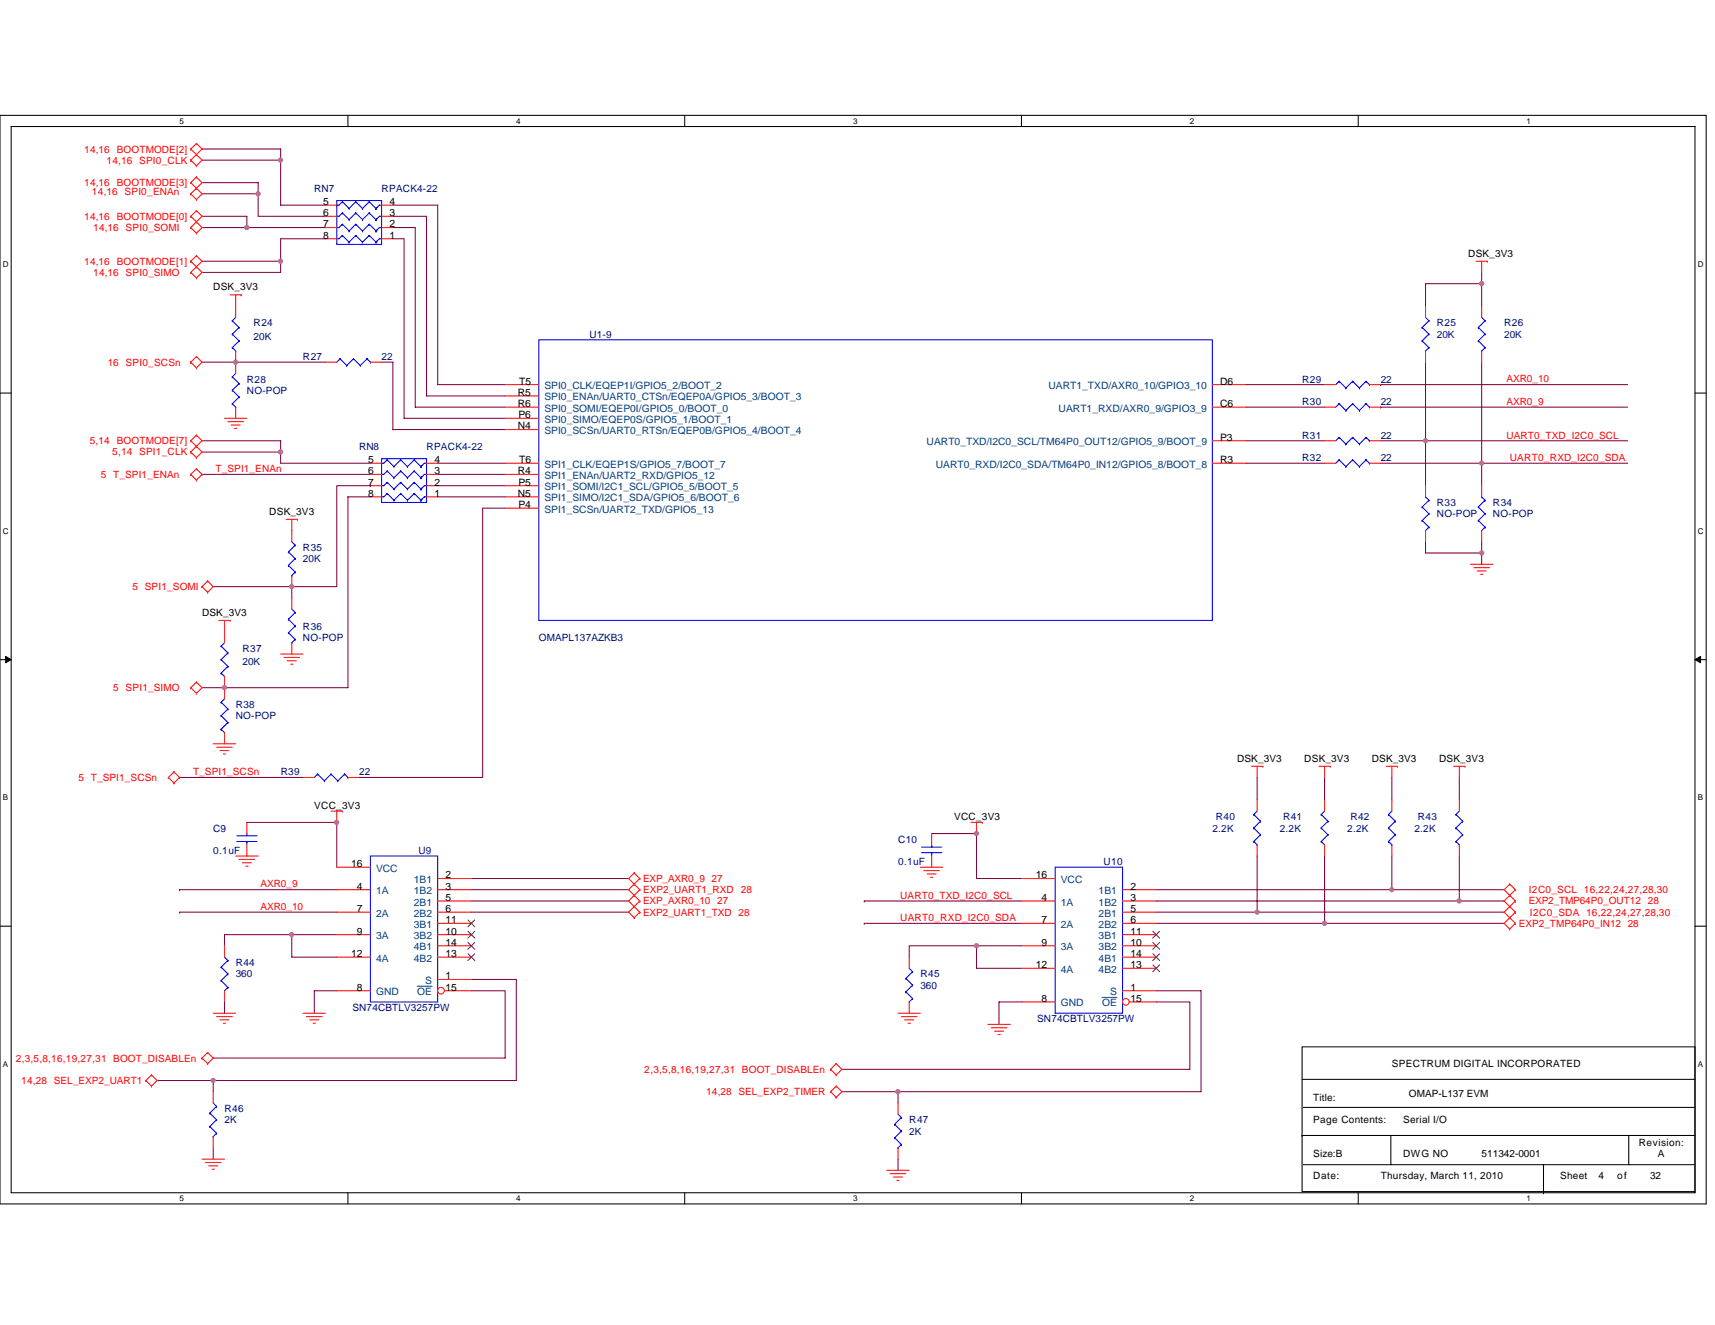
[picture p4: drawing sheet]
<svg xmlns="http://www.w3.org/2000/svg" width="279mm" height="216mm" viewBox="0 0 279 216" stroke-linecap="round" stroke-linejoin="round" font-family="sans-serif">
<path d="M0 18.8h278v177.4h-278zM1.8 20.6h274.3v173.8h-274.3z" fill="none" stroke="#000" stroke-width=".17"/>
<g fill="#fff">
<path d="M29.3 19h.7v1.4h-.7z"/>
<path d="M29.3 194.5h.7v1.5h-.7z"/>
</g>
<path d="M56.7 18.8v1.8M56.7 194.4v1.8" fill="none" stroke="#000" stroke-width=".17"/>
<g fill="#fff">
<path d="M84.1 19h.7v1.4h-.7z"/>
<path d="M84.1 194.5h.7v1.5h-.7z"/>
</g>
<path d="M111.5 18.8v1.8M111.5 194.4v1.8" fill="none" stroke="#000" stroke-width=".17"/>
<g fill="#fff">
<path d="M139 19h.7v1.4h-.7z"/>
<path d="M139 194.5h.7v1.5h-.7z"/>
</g>
<path d="M166.4 18.8v1.8M166.4 194.4v1.8" fill="none" stroke="#000" stroke-width=".17"/>
<g fill="#fff">
<path d="M193.8 19h.8v1.4h-.8z"/>
<path d="M193.8 194.5h.8v1.5h-.8z"/>
</g>
<path d="M221.3 18.8v1.8M221.3 194.4v1.8" fill="none" stroke="#000" stroke-width=".17"/>
<g fill="#fff">
<path d="M248.7 19h.7v1.4h-.7z"/>
<path d="M248.7 194.5h.7v1.5h-.7z"/>
<path d="M.5 42.3h.9v1.5h-.9z"/>
<path d="M276.6 42.3h1v1.5h-1z"/>
<path d="M.5 85.8h.9v1.4h-.9z"/>
<path d="M276.6 85.8h1v1.4h-1z"/>
</g>
<path d="M0 64.1h1.8M276.1 64.1h1.9" fill="none" stroke="#000" stroke-width=".17"/>
<g fill="#fff">
<path d="M.5 129.2h.8v1.5h-.8z"/>
<path d="M276.6 129.2h.9v1.5h-.9z"/>
</g>
<path d="M0 107.5h1.8M276.1 107.5h1.9" fill="none" stroke="#000" stroke-width=".17"/>
<path d="M.9 107l.9 .5-.9 .5zM276.1 107.5l1-.5v1z" fill="#000" stroke="#000" stroke-width=".16"/>
<g fill="#fff">
<path d="M.5 172.6h.8v1.5h-.8z"/>
<path d="M276.6 172.6h.9v1.5h-.9z"/>
</g>
<path d="M0 150.9h1.8M276.1 150.9h1.9M212.1 170.6h64v23.6h-64zM212.1 175.9h64M212.1 185h.1M212.1 185h64M212.3 189.8h63.8M212.3 180.4h63.8M226.6 185v4.8M251.5 194.4h.1M251.5 189.8v4.6M265.3 185v4.8" fill="none" stroke="#000" stroke-width=".17"/>
<g fill="none" stroke="#800040" stroke-width=".17">
<path d="M32.9 26.1h12.8M32.9 24.3h12.8v1.8M32.9 29.8h9.2v1.8M32.9 35.2h7.3v1.9h-7.3M32.9 31.6h9.2M40.2 37.1h12.8M42.1 31.6v3.6h10.9M45.7 26.1v7.3h7.3M53 38.9h-7.3v3.7M64 38.9h1.8v29.3h16.5M64 37.1h3.6v29.2h14.7M64 35.2h5.5v29.3h12.8"/>
<path d="M64 33.4h7.3v29.3h11M32.9 59h20.1M32.9 42.6h12.8M45.7 42.6v1.8h-12.8M62.2 59h1.8v11h18.3M232.2 59v12.8M241.4 59v16.5M241.4 46.2h-9.2v3.7M241.4 44.4v1.8M241.4 46.2v3.7M32.9 77.3h.1M32.9 71.8h12.8v1.9"/>
<path d="M32.9 73.7h12.8M32.9 77.3h27.4M45.7 73.7v1.8h14.6M60.3 79.1h-5.4v16.5h-7.4M60.3 79.1h.1M71.3 75.5h11M71.3 79.1h11M71.3 77.3h11M203 62.7h12.8M203 66.3h12.8M203 71.8h12.8M203 75.5h12.8"/>
<path d="M224.9 62.7h.1M224.9 66.3h.1M224.9 71.8h7.3M224.9 75.5h16.5M224.9 62.7h40.3M224.9 66.3h40.3M232.2 71.8h.1M232.2 71.8v7.3M232.2 71.8h33M241.4 75.5h.1M241.4 75.5v3.6M241.4 75.5h23.8"/>
<path d="M34.7 95.6h12.8v1.8M60.3 81h-3.6v31.1h-23.8M71.3 81h11M82.3 82.8h-3.7v43.9h-20.1M232.2 88.3v1.8h9.2M241.4 90.1v1.8M241.4 88.3v1.8M29.3 126.7h.1M29.3 126.7h20.1M40.2 134h14.7v7.3M151.8 135.8h7.3v7.4h7.3M204.8 139.5v9.1h40.2"/>
<path d="M204.8 126.7v3.6M215.8 126.7v3.6M215.8 139.5v11M226.8 126.7v3.6M226.8 139.5v5.5M237.7 126.7v3.6M237.7 139.5v7.3M29.3 145h.1M29.3 148.6h.1M29.3 145h25.6M29.3 148.6h25.6M47.5 152.3v3.7h7.4"/>
<path d="M47.5 152.3h7.4M47.5 152.3h-10.9v1.8M76.8 143.2h25.6M76.8 146.8h25.6M76.8 145h25.6M76.8 148.6h25.6M76.8 159.6h7.3v16.5h-49.4M140.8 146.8h.1M140.8 150.5h.1M140.8 146.8h25.6M140.8 150.5h25.6M159.1 154.1h-11v1.9"/>
<path d="M159.1 154.1v3.7h7.3M159.1 154.1h7.3M188.4 148.6h16.4M188.4 145h38.4M188.4 146.8h49.3M188.4 150.5h27.4M215.8 150.5h29.2M226.8 145h18.2M237.7 146.8h7.3M25.6 176.1h9.1v1.8M36.6 163.3v1.8M54.9 161.4h-3.7v3.7"/>
<path d="M76.8 161.4h5.5v11h-47.6M137.2 177.9h9.1M146.3 177.9v1.8M166.4 163.3h-3.6v3.6M188.4 161.4h7.3v16.5h-49.4M188.4 163.3h5.4v10.9h-56.6M34.7 187v1.9M146.3 188.9v1.8"/>
</g>
<g fill="none" stroke="#f00" stroke-width=".17">
<path d="M31.1 26.1h.1M31.1 35.2h.1M31.1 24.3h.1M31.1 29.8h.1M31.1 37.1h.1M31.1 31.6h.1M31.1 26.1l.9 .9M31.1 35.2l.9 1M31.1 24.3l.9 .9M31.1 29.8l.9 .9M31.1 37.1l.9 .9M31.1 31.6l.9 .9"/>
<path d="M32 25.2h.1M32 27h.1M32 34.3h.1M32 36.2h.1M32 23.4h.1M32 28.9h.1M32 30.7h.1M32 38h.1M32 32.5h.1M32 25.2l.9 .9-.9 .9M32 25.2l-.9 .9M32 34.3l.9 .9-1.8 1.9"/>
<path d="M32 34.3l-.9 .9M32 23.4l.9 .9-.9 .9M32 23.4l-.9 .9M32 28.9l.9 .9-.9 .9M32 28.9l-.9 .9M32 36.2l.9 .9-.9 .9M32 30.7l.9 .9-.9 .9M32 30.7l-.9 .9M31.1 44.4h.1M31.1 42.6h.1M31.1 59h.1M31.1 44.4l.9 .9"/>
<path d="M31.1 42.6l.9 .9M31.1 59l.9 .9M32 43.5h.1M32 45.3h.1M32 41.7h.1M32 58.1h.1M32 59.9h.1M32 43.5l.9 .9-.9 .9M32 43.5l-.9 .9M32 41.7l.9 .9-.9 .9M32 41.7l-.9 .9M32 58.1l.9 .9-.9 .9"/>
<path d="M32 58.1l-.9 .9M37.5 48h1.8M38.4 48v1.9M38.4 59v1.9M39.3 48h.1M240.5 42.6h1.8M241.4 42.6v1.8M241.4 49.9v1.8M241.4 57.2v1.8M242.3 42.6h.1M31.1 73.7h.1M31.1 71.8h.1"/>
<path d="M31.1 77.3h.1M31.1 73.7l.9 .9M31.1 71.8l.9 .9M31.1 77.3l.9 .9M32 72.7h.1M32 74.6h.1M32 70.9h.1M32 76.4h.1M32 78.2h.1M32 72.7l.9 1-.9 .9M32 70.9l.9 .9-1.8 1.9M32 70.9l-.9 .9"/>
<path d="M32 76.4l.9 .9-.9 .9M32 76.4l-.9 .9M36.6 68.2h3.6M37.1 68.7h2.6M37.7 69.3h1.4M38.2 69.8h.4M38.4 66.3v1.9M32.9 95.6h.1M32.9 95.6l.9 .9M33.8 94.7h.1M33.8 96.5h.1M33.8 94.7l.9 .9-.9 .9"/>
<path d="M33.8 94.7l-.9 .9M46.6 84.6h1.9M47.5 84.6v1.8M48.5 84.6h.1M239.6 91.9h3.6M240.1 92.5h2.6M240.7 93h1.4M241.2 93.6h.4M31.1 112.1h.1M31.1 112.1l.9 .9M32 111.1h.1M32 113h.1"/>
<path d="M32 111.1l.9 1-.9 .9M32 111.1l-.9 1M35.6 101.1h1.9M36.6 101.1v1.8M37.5 101.1h.1M45.7 106.6h3.7M46.3 107.1h2.5M46.8 107.7h1.5M47.3 108.2h.4M27.4 126.7h.1M27.4 126.7l.9 .9M28.3 125.8h.1"/>
<path d="M28.3 127.6h.1M28.3 125.8l1 .9-1 .9M28.3 125.8l-.9 .9M34.7 121.2h3.7M35.3 121.8h2.5M35.8 122.3h1.5M36.4 122.9h.3M38.4 139.5h3.7M53.9 132.2h1.9M54.9 132.2v1.8M55.8 132.2h.1M158.2 134h1.8"/>
<path d="M159.1 134v1.8M160 134h.1M203.9 124.9h1.8M204.8 124.9v1.8M205.7 124.9h.1M214.9 124.9h1.8M215.8 124.9v1.8M216.7 124.9h.1M225.8 124.9h1.9M226.8 124.9v1.8M227.7 124.9h.1M236.8 124.9h1.9"/>
<path d="M237.7 124.9v1.8M238.7 124.9h.1M38.9 140h2.6M39.5 140.6h1.5M40 141.1h.4M54.9 145h5.4M54.9 148.6h5.4M54.9 152.3h5.4M54.9 156h5.4M71.3 154.1h5.5M71.3 150.5h5.5M71.3 156h5.5"/>
<path d="M71.3 159.6h5.5M71.3 143.2h5.5M103.3 145.9h.1M103.3 147.7h.1M103.3 142.2h.1M103.3 144.1h.1M103.3 149.5h.1M103.3 145.9l-.9 .9 1.8 1.8M103.3 145.9l.9 .9M103.3 142.2l-.9 1 1.8 1.8M103.3 142.2l.9 1M104.2 146.8h.1"/>
<path d="M104.2 143.2h.1M104.2 148.6h.1M104.2 145h.1M104.2 146.8l-1.8 1.8 .9 .9M104.2 143.2l-1.8 1.8 .9 .9M104.2 148.6l-.9 .9M104.2 145l-.9 .9M149.9 141.3h3.7M150.5 141.9h2.6M151 142.4h1.5M151.6 143h.4M246 144.1h.1"/>
<path d="M246 145.9h.1M246 147.7h.1M246 149.5h.1M246 151.4h.1M246 144.1l-1 .9 1.9 1.8M246 144.1l.9 .9M246 147.7l-1 .9 1 .9M246 147.7l.9 .9M246 145.9l-1 .9 1 .9M246 149.5l-1 1 1 .9M246 149.5l.9 1M246.9 145h.1"/>
<path d="M246.9 148.6h.1M246.9 146.8h.1M246.9 150.5h.1M246.9 145l-.9 .9M246.9 148.6l-.9 .9M246.9 146.8l-.9 .9M246.9 150.5l-.9 .9M23.8 176.1h.1M23.8 176.1l.9 .9M24.7 175.2h.1M24.7 177h.1M24.7 175.2l.9 .9-.9 .9"/>
<path d="M24.7 175.2l-.9 .9M32.9 172.4h.1M32.9 172.4l.9 .9M33.8 171.5h.1M33.8 173.3h.1M33.8 171.5l.9 .9-.9 .9M33.8 171.5l-.9 .9M34.7 165.1h3.7M35.3 165.7h2.5M35.8 166.2h1.5M36.4 166.7h.3M49.4 165.1h3.6"/>
<path d="M49.9 165.7h2.6M50.5 166.2h1.4M51 166.7h.4M135.3 174.2h.1M135.3 177.9h.1M135.3 174.2l.9 1M135.3 177.9l.9 .9M136.2 173.3h.1M136.2 175.2h.1M136.2 177h.1M136.2 178.8h.1M136.2 173.3l1 .9-1 1"/>
<path d="M136.2 173.3l-.9 .9M136.2 177l1 .9-1 .9M136.2 177l-.9 .9M146.3 165.1h3.6M146.9 165.7h2.5M147.4 166.2h1.5M147.9 166.7h.4M160.9 166.9h3.7M161.5 167.5h2.5M162 168h1.5M162.6 168.6h.3M32.9 188.9h3.7"/>
<path d="M33.5 189.4h2.5M34 190h1.5M34.6 190.5h.3M144.5 190.7h3.6M145 191.2h2.6M145.6 191.8h1.4M146.1 192.3h.4"/>
</g>
<g fill="none" stroke="#00f" stroke-width=".17">
<path d="M240.8 53.4h.1M240.8 55.5h.1M240.8 53.4l1.1 1M240.8 55.5l1.1 1.1M241.4 57.2h.1M241.4 51.7l.5 .6M241.9 52.3h.1M241.9 54.4h.1M241.9 56.6h.1M241.9 52.3l-1.1 1.1M241.9 54.4l-1.1 1.1M241.9 56.6l-.5 .6"/>
<path d="M37.8 61.4h.1M37.8 63.6h.1M37.8 65.8h.1M37.8 61.4l1.1 1.1M37.8 63.6l1.1 1.1M37.8 65.8l.6 .5M38.4 66.3h.1M38.4 60.9l-.6 .5M38.9 62.5h.1M38.9 64.7h.1M38.9 62.5l-1.1 1.1M38.9 64.7l-1.1 1.1"/>
<path d="M60.3 139.5h11v23.8h-11z"/>
</g>
<path d="M76.2 153.6l1.2 1.1M76.2 149.9l1.2 1.1M76.2 155.4l1.2 1.1M77.3 153.6l-1.1 1.1M77.3 149.9l-1.1 1.1M77.3 155.4l-1.1 1.1" fill="none" stroke="#804000" stroke-width=".16"/>
<circle cx="71.8" cy="161.4" r=".54" fill="#fff" stroke="#f00" stroke-width=".17"/>
<g fill="none" stroke="#f00" stroke-width=".17">
<path d="M60.3 75.5h1.9M60.3 77.3h1.9M60.3 79.1h1.9M69.5 75.5h1.8M69.5 77.3h1.8M69.5 79.1h1.8M82.3 62.7h5.5M82.3 75.5h5.5M82.3 77.3h5.5M82.3 64.5h5.5M82.3 66.3h5.5M82.3 79.1h5.5"/>
<path d="M82.3 68.2h5.5M82.3 70h5.5M197.5 62.7h5.5M197.5 75.5h5.5M197.5 66.3h5.5M197.5 71.8h5.5M215.8 71.8h1.8M223.1 71.8h1.8M241.4 79.1v1.9M60.3 81h1.9M69.5 81h1.8M82.3 82.8h5.5"/>
<path d="M82.3 81h5.5M241.4 86.4v1.9M36.6 112.1v1.8M36.6 119.4v1.8M40.2 134v1.8M40.2 137.7v1.8M54.9 141.3h5.4M71.3 152.3h5.5M71.3 145h5.5M71.3 146.8h5.5M71.3 148.6h5.5M166.4 146.8h5.5"/>
<path d="M166.4 150.5h5.5M166.4 154.1h5.5M166.4 157.8h5.5M182.9 152.3h5.5M182.9 145h5.5M182.9 156h5.5M182.9 157.8h5.5M34.7 177.9v1.8M54.9 161.4h5.4M72.4 161.4h4.4M182.9 161.4h5.5M34.7 185.2v1.8"/>
</g>
<path d="M68 160.7h2.4" fill="none" stroke="#004080" stroke-width=".16"/>
<path d="M76.2 151.7l1.2 1.2M77.3 151.7l-1.1 1.2M187.8 155.4l1.1 1.1M187.8 151.7l1.1 1.2M187.8 157.2l1.1 1.1M188.9 155.4l-1.1 1.1M188.9 151.7l-1.1 1.2M188.9 157.2l-1.1 1.1" fill="none" stroke="#804000" stroke-width=".16"/>
<g fill="none" stroke="#00f" stroke-width=".17">
<path d="M87.8 55.4h109.7v45.7h-109.7zM62.2 74.7h7.3v7.2h-7.3zM62.2 75.5h.1M63.1 78.6h.1M63.1 78.6l-.6 .5h-.3M63.1 76.8h.1M63.1 76.8l-.6 .5h-.3M63.1 74.9h.1M63.1 74.9l-.6 .6h-.3M63.1 78.6l1.1 1.1M63.1 76.8l1.1 1.1M63.1 74.9l1.1 1.1"/>
<path d="M64.2 79.7h.1M64.2 77.9h.1M64.2 76h.1M65.3 78.6h.1M65.3 76.8h.1M65.3 74.9h.1M65.3 78.6l1.1 1.1M65.3 78.6l-1.1 1.1M65.3 76.8l1.1 1.1M65.3 76.8l-1.1 1.1M65.3 74.9l1.1 1.1M65.3 74.9l-1.1 1.1"/>
<path d="M66.4 79.7h.1M66.4 77.9h.1M66.4 76h.1M67.5 78.6h.1M67.5 76.8h.1M67.5 74.9h.1M67.5 78.6l1.1 1.1M67.5 78.6l-1.1 1.1M67.5 76.8l1.1 1.1M67.5 76.8l-1.1 1.1M67.5 74.9l1.1 1.1M67.5 74.9l-1.1 1.1"/>
<path d="M68.6 79.7h.1M68.6 77.9h.1M68.6 76h.1M68.7 79.5l-.1 .2M68.7 75.8l-.1 .2M69.5 79.1h-.4l-.5 .6M69.5 77.3h-.4l-.5 .6M69.5 75.5h-.4l-.5 .5M218.2 71.3h.1M218.2 71.3l-.6 .5M218.2 71.3l1.1 1.1M219.3 72.4h.1"/>
<path d="M220.4 71.3h.1M220.4 71.3l-1.1 1.1M220.4 71.3l1.1 1.1M221.5 72.4h.1M222.5 71.3h.1M222.5 71.3l-1 1.1M222.5 71.3l.6 .5M223.1 71.8h.1M63.1 80.4h.1M63.1 80.4l-.6 .6h-.3M63.1 80.4l1.1 1.1M64.2 81.5h.1"/>
<path d="M65.3 80.4h.1M65.3 80.4l1.1 1.1M65.3 80.4l-1.1 1.1M66.4 81.5h.1M67.5 80.4h.1M67.5 80.4l1.1 1.1M67.5 80.4l-1.1 1.1M68.6 81.5h.1M68.7 81.3l-.1 .2M69.5 81h-.4l-.5 .5M240.8 84.8h.1M240.8 82.6h.1"/>
<path d="M240.8 84.8l1.1 1.1M240.8 82.6l1.1 1.1M241.4 81h.1M241.4 81l.5 .5M241.9 85.9h.1M241.9 83.7h.1M241.9 81.5h.1M241.9 85.9l-.5 .5M241.9 83.7l-1.1 1.1M241.9 81.5l-1.1 1.1M36 114.4h.1M36 116.6h.1"/>
<path d="M36 118.8h.1M36 114.4l1.1 1.1M36 116.6l1.1 1.1M36 118.8l.6 .6M36.6 119.4h.1M36.6 113.9l-.6 .5M37.1 115.5h.1M37.1 117.7h.1M37.1 115.5l-1.1 1.1M37.1 117.7l-1.1 1.1M38.6 137.1h3.3M38.6 136.2h3.3"/>
<path d="M40.2 135.8v.4M40.2 137.1h.1M40.2 137.1v.6M171.9 141.3h11v23.8h-11zM34.7 179.7l.6 .6M34.2 181.4h.1M34.2 183.6h.1M34.2 181.4l1.1 1.1M34.2 183.6l1.1 1.1M34.7 185.2h.1M35.3 180.3h.1M35.3 182.5h.1"/>
<path d="M35.3 184.7h.1M35.3 180.3l-1.1 1.1M35.3 182.5l-1.1 1.1M35.3 184.7l-.6 .5"/>
</g>
<circle cx="183.4" cy="163.2" r=".54" fill="#fff" stroke="#f00" stroke-width=".17"/>
<g fill="none" stroke="#f00" stroke-width=".17">
<path d="M53 38.9h1.9M53 37.1h1.9M53 35.2h1.9M53 33.4h1.9M62.2 38.9h1.8M62.2 37.1h1.8M62.2 35.2h1.8M62.2 33.4h1.8M38.4 49.9v1.8M38.4 57.2v1.8M53 59h1.9M60.3 59h1.9"/>
<path d="M232.2 49.9v1.8M232.2 57.2v1.8M215.8 75.5h1.8M215.8 66.3h1.8M215.8 62.7h1.8M223.1 75.5h1.8M223.1 66.3h1.8M223.1 62.7h1.8M232.2 79.1v1.9M47.5 86.4v1.9M47.5 93.8v1.8M47.5 97.4v1.9"/>
<path d="M232.2 86.4v1.9M36.6 102.9v1.8M36.6 110.2v1.9M47.5 104.7v1.9M49.4 126.7h1.8M56.7 126.7h1.8M151.8 135.8v1.9M151.8 139.5v1.8M204.8 130.3v1.9M204.8 137.7v1.8M215.8 130.3v1.9M215.8 137.7v1.8"/>
<path d="M226.8 130.3v1.9M226.8 137.7v1.8M237.7 130.3v1.9M237.7 137.7v1.8M36.6 154.1v1.9M148.1 156v1.8M166.4 143.2h5.5M182.9 154.1h5.5M182.9 146.8h5.5M182.9 148.6h5.5M182.9 150.5h5.5M36.6 161.4v1.9"/>
<path d="M146.3 179.7v1.8M148.1 163.3v1.8M166.4 163.3h5.5M184 163.3h4.4M146.3 187v1.9"/>
</g>
<path d="M179.5 162.5h2.5" fill="none" stroke="#004080" stroke-width=".16"/>
<path d="M187.8 153.6l1.1 1.1M188.9 153.6l-1.1 1.1" fill="none" stroke="#804000" stroke-width=".16"/>
<g fill="none" stroke="#00f" stroke-width=".17">
<path d="M54.9 32.7h7.3v7.1h-7.3zM54.9 33.4h.1M55.8 38.4h.1M55.8 38.4l-.6 .5h-.3M55.8 36.5h.1M55.8 36.5l-.6 .6h-.3M55.8 34.7h.1M55.8 34.7l-.6 .5h-.3M55.8 32.9h.1M55.8 32.9l-.6 .5h-.3M55.8 38.4l1.1 1.1M55.8 36.5l1.1 1.1"/>
<path d="M55.8 34.7l1.1 1.1M55.8 32.9l1.1 1.1M56.9 39.5h.1M56.9 37.6h.1M56.9 35.8h.1M56.9 34h.1M58 38.4h.1M58 36.5h.1M58 34.7h.1M58 32.9h.1M58 38.4l1.1 1.1M58 38.4l-1.1 1.1"/>
<path d="M58 36.5l1.1 1.1M58 36.5l-1.1 1.1M58 34.7l1.1 1.1M58 34.7l-1.1 1.1M58 32.9l1.1 1.1M58 32.9l-1.1 1.1M59.1 39.5h.1M59.1 37.6h.1M59.1 35.8h.1M59.1 34h.1M60.2 38.4h.1M60.2 36.5h.1"/>
<path d="M60.2 34.7h.1M60.2 32.9h.1M60.2 38.4l1.1 1.1M60.2 38.4l-1.1 1.1M60.2 36.5l1.1 1.1M60.2 36.5l-1.1 1.1M60.2 34.7l1.1 1.1M60.2 34.7l-1.1 1.1M60.2 32.9l1.1 1.1M60.2 32.9l-1.1 1.1M61.3 39.5h.1M61.3 37.6h.1"/>
<path d="M61.3 35.8h.1M61.3 34h.1M62.2 38.9h-.4l-.5 .6M62.2 37.1h-.4l-.5 .5M62.2 35.2h-.4l-.5 .6M62.2 33.4h-.4l-.5 .6M37.8 52.3h.1M37.8 54.4h.1M37.8 56.6h.1M37.8 52.3l1.1 1.1M37.8 54.4l1.1 1.1M37.8 56.6l.6 .6"/>
<path d="M38.4 57.2h.1M38.4 51.7l-.6 .6M38.9 53.4h.1M38.9 55.5h.1M38.9 53.4l-1.1 1M38.9 55.5l-1.1 1.1M55.4 58.5h.1M55.4 58.5l-.5 .5M55.4 58.5l1.1 1.1M56.5 59.6h.1M57.6 58.5h.1M57.6 58.5l-1.1 1.1"/>
<path d="M57.6 58.5l1.1 1.1M58.7 59.6h.1M59.8 58.5h.1M59.8 58.5l-1.1 1.1M59.8 58.5l.5 .5M60.3 59h.1M231.7 53.4h.1M231.7 55.5h.1M231.7 53.4l1.1 1M231.7 55.5l1.1 1.1M232.2 57.2h.1M232.2 51.7l.6 .6"/>
<path d="M232.8 52.3h.1M232.8 54.4h.1M232.8 56.6h.1M232.8 52.3l-1.1 1.1M232.8 54.4l-1.1 1.1M232.8 56.6l-.6 .6M218.2 74.9h.1M218.2 65.8h.1M218.2 62.1h.1M218.2 74.9l-.6 .6M218.2 74.9l1.1 1.1M218.2 65.8l-.6 .5"/>
<path d="M218.2 65.8l1.1 1.1M218.2 62.1l-.6 .6M218.2 62.1l1.1 1.1M219.3 76h.1M219.3 66.9h.1M219.3 63.2h.1M220.4 74.9h.1M220.4 65.8h.1M220.4 62.1h.1M220.4 74.9l-1.1 1.1M220.4 74.9l1.1 1.1M220.4 65.8l-1.1 1.1"/>
<path d="M220.4 65.8l1.1 1.1M220.4 62.1l-1.1 1.1M220.4 62.1l1.1 1.1M221.5 76h.1M221.5 66.9h.1M221.5 63.2h.1M222.5 74.9h.1M222.5 65.8h.1M222.5 62.1h.1M222.5 74.9l-1 1.1M222.5 74.9l.6 .6M222.5 65.8l-1 1.1"/>
<path d="M222.5 65.8l.6 .5M222.5 62.1l-1 1.1M222.5 62.1l.6 .6M223.1 75.5h.1M223.1 66.3h.1M223.1 62.7h.1M47 89.9h.1M47 92.1h.1M47 89.9l1.1 1.1M47 92.1l1.1 1.1M47.5 93.8h.1M47.5 99.3l.6 .5"/>
<path d="M47.5 88.3l.6 .5M48.1 99.8h.1M48.1 88.8h.1M48.1 91h.1M48.1 93.2h.1M48.1 99.8l-1.1 1.1M48.1 93.2l-.6 .6M48.1 88.8l-1.1 1.1M48.1 91l-1.1 1.1M231.7 84.8h.1M231.7 82.6h.1M231.7 84.8l1.1 1.1"/>
<path d="M231.7 82.6l1.1 1.1M232.2 81h.1M232.2 81l.6 .5M232.8 85.9h.1M232.8 83.7h.1M232.8 81.5h.1M232.8 85.9l-.6 .5M232.8 83.7l-1.1 1.1M232.8 81.5l-1.1 1.1M36 105.3h.1M36 107.5h.1M36 109.7h.1"/>
<path d="M36 105.3l1.1 1.1M36 107.5l1.1 1.1M36 109.7l.6 .5M36.6 110.2h.1M36.6 104.7l-.6 .6M37.1 106.4h.1M37.1 108.6h.1M37.1 106.4l-1.1 1.1M37.1 108.6l-1.1 1.1M47 100.9h.1M47 103.1h.1M47 100.9l1.1 1.1"/>
<path d="M47 103.1l1.1 1.1M47.5 104.7h.1M48.1 102h.1M48.1 104.2h.1M48.1 102l-1.1 1.1M48.1 104.2l-.6 .5M51.8 126.1h.1M51.8 126.1l-.6 .6M51.8 126.1l1.1 1.1M52.9 127.2h.1M53.9 126.1h.1M53.9 126.1l-1 1.1"/>
<path d="M53.9 126.1l1.1 1.1M55 127.2h.1M56.1 126.1h.1M56.1 126.1l-1.1 1.1M56.1 126.1l.6 .6M56.7 126.7h.1M150.1 138.9h3.3M150.1 138h3.3M151.8 137.7v.3M151.8 138.9h.1M151.8 138.9v.6M204.3 132.7h.1"/>
<path d="M204.3 134.9h.1M204.3 137.1h.1M204.3 132.7l1.1 1.1M204.3 134.9l1.1 1.1M204.3 137.1l.5 .6M204.8 137.7h.1M204.8 132.2l-.5 .5M205.4 133.8h.1M205.4 136h.1M205.4 133.8l-1.1 1.1M205.4 136l-1.1 1.1M215.2 132.7h.1"/>
<path d="M215.2 134.9h.1M215.2 137.1h.1M215.2 132.7l1.1 1.1M215.2 134.9l1.1 1.1M215.2 137.1l.6 .6M215.8 137.7h.1M215.8 132.2l-.6 .5M216.3 133.8h.1M216.3 136h.1M216.3 133.8l-1.1 1.1M216.3 136l-1.1 1.1M226.2 132.7h.1"/>
<path d="M226.2 134.9h.1M226.2 137.1h.1M226.2 132.7l1.1 1.1M226.2 134.9l1.1 1.1M226.2 137.1l.6 .6M226.8 137.7h.1M226.8 132.2l-.6 .5M227.3 133.8h.1M227.3 136h.1M227.3 133.8l-1.1 1.1M227.3 136l-1.1 1.1M237.2 132.7h.1"/>
<path d="M237.2 134.9h.1M237.2 137.1h.1M237.2 132.7l1.1 1.1M237.2 134.9l1.1 1.1M237.2 137.1l.5 .6M237.7 137.7h.1M237.7 132.2l-.5 .5M238.3 133.8h.1M238.3 136h.1M238.3 133.8l-1.1 1.1M238.3 136l-1.1 1.1M36 157.6h.1"/>
<path d="M36 159.8h.1M36 157.6l1.1 1.1M36 159.8l1.1 1.1M36.6 156l.5 .5M37.1 156.5h.1M37.1 158.7h.1M37.1 156.5l-1.1 1.1M37.1 158.7l-1.1 1.1M147.6 159.4h.1M147.6 159.4l1.1 1.1M148.1 157.8l.6 .5M148.7 158.3h.1"/>
<path d="M148.7 158.3l-1.1 1.1M36.6 161.4h.1M37.1 160.9h.1M37.1 160.9l-.5 .5M147.6 161.6h.1M147.6 161.6l1.1 1.1M148.1 163.3h.1M148.7 160.5h.1M148.7 162.7h.1M148.7 160.5l-1.1 1.1M148.7 162.7l-.6 .6M145.8 183.2h.1"/>
<path d="M145.8 185.4h.1M145.8 183.2l1.1 1.1M145.8 185.4l1.1 1.1M146.3 187h.1M146.3 181.5l.6 .6M146.9 182.1h.1M146.9 184.3h.1M146.9 186.5h.1M146.9 182.1l-1.1 1.1M146.9 184.3l-1.1 1.1M146.9 186.5l-.6 .5"/>
</g>
<g fill="#f0f" stroke="#f0f" stroke-width=".17">
<circle cx="45.7" cy="26.1" r=".36"/>
<circle cx="42" cy="31.6" r=".36"/>
<circle cx="40.2" cy="37.1" r=".36"/>
<circle cx="38.4" cy="59" r=".36"/>
<circle cx="45.7" cy="42.6" r=".36"/>
<circle cx="36.6" cy="112" r=".36"/>
<circle cx="45.7" cy="73.6" r=".36"/>
<circle cx="241.4" cy="75.5" r=".36"/>
<circle cx="47.5" cy="152.3" r=".35"/>
<circle cx="54.8" cy="134" r=".36"/>
<circle cx="34.7" cy="176.1" r=".35"/>
<circle cx="232.2" cy="71.8" r=".36"/>
<circle cx="159.1" cy="135.8" r=".36"/>
<circle cx="159.1" cy="154.1" r=".36"/>
<circle cx="204.8" cy="148.6" r=".36"/>
<circle cx="226.7" cy="145" r=".35"/>
<circle cx="237.7" cy="146.8" r=".36"/>
<circle cx="215.8" cy="150.5" r=".36"/>
<circle cx="146.3" cy="177.9" r=".36"/>
<circle cx="241.4" cy="46.2" r=".36"/>
<circle cx="241.4" cy="90.1" r=".36"/>
<circle cx="47.5" cy="95.6" r=".36"/>
</g>
<g font-size="1.7">
<text x="52.7" y="33.4">5</text>
<text x="52.7" y="35.2">6</text>
<text x="63.4" y="35.2">3</text>
<text x="63.4" y="33.4">4</text>
<text x="52.7" y="37.1">7</text>
<text x="52.7" y="38.9">8</text>
<text x="63.4" y="38.9">1</text>
<text x="63.4" y="37.1">2</text>
<text x="84.4" y="64.5">R5</text>
<text x="84.6" y="62.7">T5</text>
<text x="198.8" y="62.7">D6</text>
<text x="84.4" y="66.3">R6</text>
<text x="84.4" y="70">N4</text>
<text x="84.5" y="68.1">P6</text>
<text x="198.8" y="71.8">P3</text>
<text x="198.8" y="66.3">C6</text>
<text x="60" y="75.5">5</text>
<text x="60" y="77.3">6</text>
<text x="70.8" y="77.3">3</text>
<text x="70.8" y="75.5">4</text>
<text x="84.4" y="77.3">R4</text>
<text x="84.6" y="75.5">T6</text>
<text x="198.8" y="75.5">R3</text>
<text x="60" y="79.1">7</text>
<text x="60" y="80.9">8</text>
<text x="70.8" y="80.9">1</text>
<text x="70.8" y="79.1">2</text>
<text x="84.4" y="80.9">N5</text>
<text x="84.5" y="82.8">P4</text>
<text x="84.5" y="79.1">P5</text>
<text x="57.2" y="141.3">16</text>
<text x="72.6" y="143.1">2</text>
<text x="168.8" y="143.1">16</text>
<text x="58.1" y="144.9">4</text>
<text x="58.1" y="148.6">7</text>
<text x="72.6" y="144.9">3</text>
<text x="72.6" y="146.8">5</text>
<text x="72.6" y="148.6">6</text>
<text x="169.7" y="146.8">4</text>
<text x="184.1" y="144.9">2</text>
<text x="184.1" y="146.8">3</text>
<text x="184.1" y="148.6">5</text>
<text x="57.2" y="155.9">12</text>
<text x="58.1" y="152.3">9</text>
<text x="72.6" y="154.1">14</text>
<text x="72.6" y="150.4">11</text>
<text x="72.6" y="155.9">13</text>
<text x="72.6" y="152.3">10</text>
<text x="169.7" y="150.4">7</text>
<text x="169.7" y="154.1">9</text>
<text x="184.1" y="155.9">14</text>
<text x="184.1" y="152.3">11</text>
<text x="184.1" y="154.1">10</text>
<text x="184.1" y="150.4">6</text>
<text x="58.1" y="161.4">8</text>
<text x="72.6" y="159.6">1</text>
<text x="72.6" y="161.4">15</text>
<text x="168.8" y="157.8">12</text>
<text x="184.1" y="157.8">13</text>
<text x="184.1" y="161.4">1</text>
<text x="169.7" y="163.2">8</text>
<text x="184.1" y="163.2">15</text>
</g>
<g font-size="1.7" fill="#004080">
<text x="88.7" y="63.4">SPI0_CLK/EQEP1I/GPIO5_2/BOOT_2</text>
<text x="88.7" y="65.3">SPI0_ENAn/UART0_CTSn/EQEP0A/GPIO5_3/BOOT_3</text>
<text x="170.8" y="63.4">UART1_TXD/AXR0_10/GPIO3_10</text>
<text x="88.7" y="67.1">SPI0_SOMI/EQEP0I/GPIO5_0/BOOT_0</text>
<text x="88.7" y="68.9">SPI0_SIMO/EQEP0S/GPIO5_1/BOOT_1</text>
<text x="88.7" y="70.7">SPI0_SCSn/UART0_RTSn/EQEP0B/GPIO5_4/BOOT_4</text>
<text x="172.5" y="67.1">UART1_RXD/AXR0_9/GPIO3_9</text>
<text x="88.7" y="76.2">SPI1_CLK/EQEP1S/GPIO5_7/BOOT_7</text>
<text x="151" y="72.6">UART0_TXD/I2C0_SCL/TM64P0_OUT12/GPIO5_9/BOOT_9</text>
<text x="152.4" y="76.2">UART0_RXD/I2C0_SDA/TM64P0_IN12/GPIO5_8/BOOT_8</text>
<text x="88.7" y="78">SPI1_ENAn/UART2_RXD/GPIO5_12</text>
<text x="88.7" y="83.5">SPI1_SCSn/UART2_TXD/GPIO5_13</text>
<text x="88.7" y="79.9">SPI1_SOMI/I2C1_SCL/GPIO5_5/BOOT_5</text>
<text x="88.7" y="81.7">SPI1_SIMO/I2C1_SDA/GPIO5_6/BOOT_6</text>
<text x="61.3" y="142">VCC</text>
<text x="67.4" y="143.9">1B1</text>
<text x="172.8" y="143.9">VCC</text>
<text x="61.3" y="145.7">1A</text>
<text x="61.3" y="149.4">2A</text>
<text x="67.4" y="145.7">1B2</text>
<text x="67.4" y="147.6">2B1</text>
<text x="67.4" y="149.4">2B2</text>
<text x="172.8" y="147.6">1A</text>
<text x="179" y="145.7">1B1</text>
<text x="179" y="147.6">1B2</text>
<text x="179" y="149.4">2B1</text>
<text x="61.3" y="153">3A</text>
<text x="67.4" y="154.9">4B1</text>
<text x="67.4" y="151.2">3B1</text>
<text x="67.4" y="153">3B2</text>
<text x="172.8" y="151.2">2A</text>
<text x="172.8" y="154.9">3A</text>
<text x="179" y="153">3B1</text>
<text x="179" y="154.9">3B2</text>
<text x="179" y="151.2">2B2</text>
<text x="61.3" y="156.7">4A</text>
<text x="67.4" y="156.7">4B2</text>
<text x="69.3" y="160.3">S</text>
<text x="172.8" y="158.5">4A</text>
<text x="179" y="156.7">4B1</text>
<text x="179" y="158.5">4B2</text>
<text x="61.3" y="162.2">GND</text>
<text x="68" y="162.2">OE</text>
<text x="172.8" y="164">GND</text>
<text x="179.5" y="164">OE</text>
<text x="180.8" y="162.2">S</text>
</g>
<g font-size="1.6" fill="#f00">
<text x="13.7" y="24.8">14,16 BOOTMODE[2]</text>
<text x="17.4" y="26.7">14,16 SPI0_CLK</text>
<text x="13.7" y="35.8">14,16 BOOTMODE[0]</text>
<text x="13.7" y="30.3">14,16 BOOTMODE[3]</text>
<text x="15" y="31.8">14,16 SPI0_ENAn</text>
<text x="15.2" y="37.6">14,16 SPI0_SOMI</text>
<text x="13.7" y="43.1">14,16 BOOTMODE[1]</text>
<text x="15.2" y="45">14,16 SPI0_SIMO</text>
<text x="17.5" y="59.6">16 SPI0_SCSn</text>
<text x="245.4" y="62.3">AXR0_10</text>
<text x="245.4" y="66">AXR0_9</text>
<text x="245.4" y="71.5">UART0_TXD_I2C0_SCL</text>
<text x="14.6" y="72.4">5,14 BOOTMODE[7]</text>
<text x="16.4" y="77.9">5 T_SPI1_ENAn</text>
<text x="18.3" y="74.2">5,14 SPI1_CLK</text>
<text x="35.1" y="76.9">T_SPI1_ENAn</text>
<text x="246" y="75.1">UART0_RXD_I2C0_SDA</text>
<text x="21.6" y="96.2">5 SPI1_SOMI</text>
<text x="18.5" y="112.6">5 SPI1_SIMO</text>
<text x="12.8" y="127.3">5 T_SPI1_SCSn</text>
<text x="31.5" y="126.3">T_SPI1_SCSn</text>
<text x="104.8" y="143.7">EXP_AXR0_9 27</text>
<text x="42.4" y="144.6">AXR0_9</text>
<text x="42.4" y="148.3">AXR0_10</text>
<text x="104.8" y="147.4">EXP_AXR0_10 27</text>
<text x="104.8" y="149.2">EXP2_UART1_TXD 28</text>
<text x="104.8" y="145.5">EXP2_UART1_RXD</text>
<text x="120.7" y="145.5">28</text>
<text x="146.7" y="146.5">UART0_TXD_I2C0_SCL</text>
<text x="249.1" y="145.5">I2C0_SCL 16,22,24,27,28,30</text>
<text x="249.1" y="147.4">EXP2_TMP64P0_OUT12 28</text>
<text x="249.3" y="149.2">I2C0_SDA 16,22,24,27,28,30</text>
<text x="146.7" y="150.1">UART0_RXD_I2C0_SDA</text>
<text x="247.4" y="151">EXP2_TMP64P0_IN12 28</text>
<text x="2.6" y="173">2,3,5,8,16,19,27,31 BOOT_DISABLEn</text>
<text x="3.5" y="176.6">14,28 SEL_EXP2_UART1</text>
<text x="105" y="174.8">2,3,5,8,16,19,27,31 BOOT_DISABLEn</text>
<text x="115" y="178.5">14,28 SEL_EXP2_TIMER</text>
</g>
<g font-size="1.6" fill="#000080">
<text x="51.2" y="31.2">RN7</text>
<text x="62.2" y="31.2">RPACK4-22</text>
<text x="41.3" y="53.2">R24</text>
<text x="234.1" y="53.2">R25</text>
<text x="245" y="53.2">R26</text>
<text x="41.3" y="55.4">20K</text>
<text x="49.4" y="58.7">R27</text>
<text x="62.2" y="58.7">22</text>
<text x="96" y="55">U1-9</text>
<text x="234.1" y="55">20K</text>
<text x="245" y="55">20K</text>
<text x="40.2" y="62.3">R28</text>
<text x="40.2" y="64.2">NO-POP</text>
<text x="212.1" y="66">R30</text>
<text x="212.1" y="62.3">R29</text>
<text x="224.9" y="66">22</text>
<text x="224.9" y="62.3">22</text>
<text x="212.1" y="71.5">R31</text>
<text x="224.9" y="71.5">22</text>
<text x="58.5" y="73.3">RN8</text>
<text x="69.5" y="73.3">RPACK4-22</text>
<text x="212.1" y="75.1">R32</text>
<text x="224.9" y="75.1">22</text>
<text x="234.1" y="82.4">R33</text>
<text x="243.2" y="82.4">R34</text>
<text x="49.4" y="89.8">R35</text>
<text x="234.1" y="84.3">NO-POP</text>
<text x="243.2" y="84.3">NO-POP</text>
<text x="49.4" y="91.6">20K</text>
<text x="39.5" y="106.2">R37</text>
<text x="49.4" y="102.6">R36</text>
<text x="49.4" y="104.4">NO-POP</text>
<text x="87.8" y="104.4">OMAPL137AZKB3</text>
<text x="39.5" y="108.4">20K</text>
<text x="38.4" y="115.4">R38</text>
<text x="38.4" y="117.2">NO-POP</text>
<text x="45.7" y="126.3">R39</text>
<text x="58.5" y="126.3">22</text>
<text x="34.7" y="135.5">C9</text>
<text x="146.3" y="137.3">C10</text>
<text x="197.5" y="135.5">2.2K</text>
<text x="198.1" y="133.6">R40</text>
<text x="208.5" y="135.5">2.2K</text>
<text x="209" y="133.6">R41</text>
<text x="219.5" y="135.5">2.2K</text>
<text x="220" y="133.6">R42</text>
<text x="230.4" y="135.5">2.2K</text>
<text x="231" y="133.6">R43</text>
<text x="34.7" y="139.1">0.1uF</text>
<text x="68.2" y="139.1">U9</text>
<text x="146.3" y="141">0.1uF</text>
<text x="179.8" y="141">U10</text>
<text x="38.4" y="157.4">R44</text>
<text x="38.4" y="159.3">360</text>
<text x="149.9" y="159.3">R45</text>
<text x="149.9" y="161.1">360</text>
<text x="57.4" y="164.7">SN74CBTLV3257PW</text>
<text x="169" y="166.6">SN74CBTLV3257PW</text>
<text x="36.6" y="183">2K</text>
<text x="36.6" y="181.2">R46</text>
<text x="148.1" y="183">R47</text>
<text x="148.1" y="184.9">2K</text>
</g>
<g font-size="1.6">
<text x="239.2" y="41.8">DSK_3V3</text>
<text x="34.7" y="47.3">DSK_3V3</text>
<text x="43.9" y="83.9">DSK_3V3</text>
<text x="32.9" y="100.4">DSK_3V3</text>
<text x="201.5" y="124.1">DSK_3V3</text>
<text x="212.5" y="124.1">DSK_3V3</text>
<text x="223.5" y="124.1">DSK_3V3</text>
<text x="234.4" y="124.1">DSK_3V3</text>
<text x="51.2" y="131.8">VCC_3V3</text>
<text x="155.4" y="133.6">VCC_3V3</text>
<text x="226.8" y="173.9">SPECTRUM DIGITAL INCORPORATED</text>
<text x="214" y="179.4">Title:</text>
<text x="229.5" y="178.8">OMAP-L137 EVM</text>
<text x="214" y="183">Page Contents:</text>
<text x="228.6" y="183">Serial I/O</text>
<text x="214" y="188.5">Size:B</text>
<text x="228.6" y="188.5">DWG NO</text>
<text x="241.4" y="188.5">511342-0001</text>
<text x="267" y="186.7">Revision:</text>
<text x="270.1" y="188.5">A</text>
<text x="214" y="192.2">Date:</text>
<text x="224.9" y="192.2">Thursday, March 11, 2010</text>
<text x="254.2" y="192.2">Sheet</text>
<text x="260.4" y="192.2">4</text>
<text x="263.5" y="192.2">of</text>
<text x="268.8" y="192.2">32</text>
</g>
<g font-size="1.3">
<text x="29.3" y="20.2">5</text>
<text x="84.1" y="20.2">4</text>
<text x="139" y="20.2">3</text>
<text x="193.8" y="20.2">2</text>
<text x="248.7" y="20.2">1</text>
<text x=".5" y="43.5">D</text>
<text x="276.6" y="43.5">D</text>
<text x=".5" y="87">C</text>
<text x="276.6" y="87">C</text>
<text x=".5" y="130.4">B</text>
<text x="276.6" y="130.4">B</text>
<text x=".5" y="173.8">A</text>
<text x="276.6" y="173.8">A</text>
<text x="29.3" y="195.7">5</text>
<text x="84.1" y="195.7">4</text>
<text x="139" y="195.7">3</text>
<text x="193.8" y="195.7">2</text>
<text x="248.7" y="195.7">1</text>
</g>
</svg>
